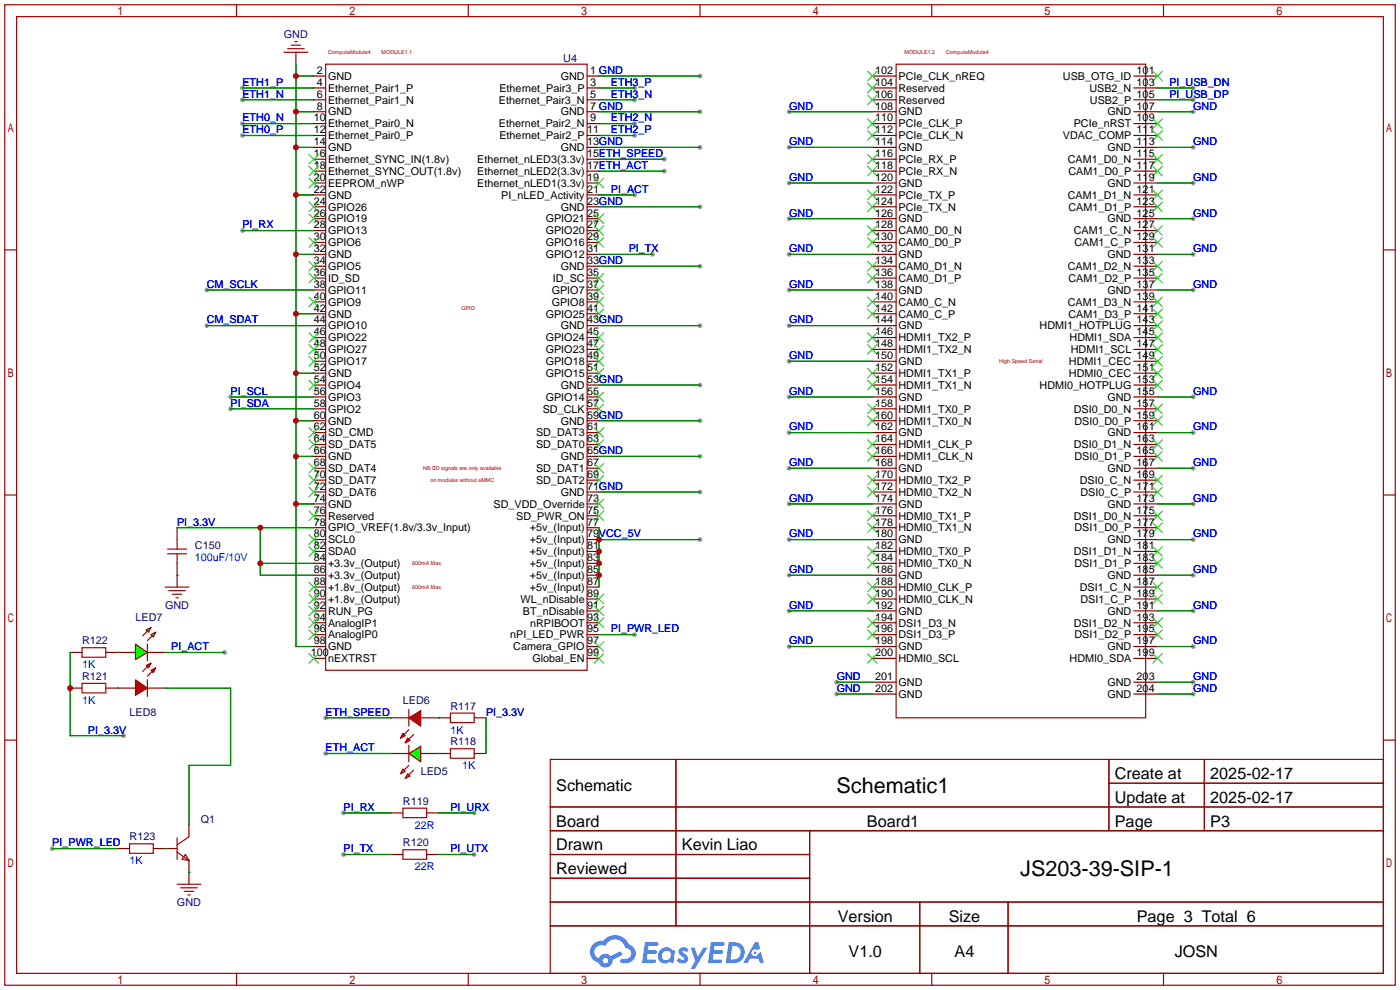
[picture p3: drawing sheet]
<svg xmlns="http://www.w3.org/2000/svg" width="299mm" height="212mm" viewBox="0 0 299 212" stroke-linecap="round" stroke-linejoin="round" font-family="sans-serif">
<g fill="#999">
<circle cx="51.8" cy="29" r=".51"/>
<circle cx="51.8" cy="26.4" r=".51"/>
<circle cx="51.8" cy="18.8" r=".51"/>
<circle cx="51.8" cy="21.3" r=".51"/>
<circle cx="135.6" cy="29" r=".51"/>
<circle cx="135.6" cy="26.4" r=".51"/>
<circle cx="135.6" cy="18.8" r=".51"/>
<circle cx="135.6" cy="21.3" r=".51"/>
<circle cx="69.6" cy="153.4" r=".51"/>
<circle cx="69.6" cy="161" r=".51"/>
<circle cx="142" cy="34" r=".51"/>
<circle cx="142" cy="36.6" r=".51"/>
<circle cx="44.2" cy="62" r=".51"/>
<circle cx="44.2" cy="69.6" r=".51"/>
<circle cx="255" cy="18.8" r=".51"/>
<circle cx="255" cy="21.3" r=".51"/>
<circle cx="101.3" cy="173.7" r=".51"/>
<circle cx="101.3" cy="182.6" r=".51"/>
<circle cx="73.4" cy="173.7" r=".51"/>
<circle cx="73.4" cy="182.6" r=".51"/>
<circle cx="51.8" cy="49.3" r=".51"/>
<circle cx="139.4" cy="54.4" r=".51"/>
<circle cx="135.6" cy="41.7" r=".51"/>
<circle cx="135.6" cy="135.6" r=".51"/>
<circle cx="26.4" cy="157.2" r=".51"/>
<circle cx="48" cy="139.4" r=".51"/>
<circle cx="11.2" cy="181.4" r=".51"/>
<circle cx="149.6" cy="16.3" r=".51"/>
<circle cx="149.6" cy="23.9" r=".51"/>
<circle cx="149.6" cy="31.5" r=".51"/>
<circle cx="149.6" cy="44.2" r=".51"/>
<circle cx="149.6" cy="56.9" r=".51"/>
<circle cx="149.6" cy="69.6" r=".51"/>
<circle cx="149.6" cy="82.3" r=".51"/>
<circle cx="149.6" cy="89.9" r=".51"/>
<circle cx="149.6" cy="97.5" r=".51"/>
<circle cx="149.6" cy="105.2" r=".51"/>
<circle cx="49.3" cy="84.8" r=".51"/>
<circle cx="49.3" cy="87.4" r=".51"/>
<circle cx="149.6" cy="115.3" r=".51"/>
<circle cx="168.7" cy="23.9" r=".51"/>
<circle cx="168.7" cy="31.5" r=".51"/>
<circle cx="168.7" cy="39.1" r=".51"/>
<circle cx="168.7" cy="46.7" r=".51"/>
<circle cx="168.7" cy="54.4" r=".51"/>
<circle cx="168.7" cy="62" r=".51"/>
<circle cx="168.7" cy="69.6" r=".51"/>
<circle cx="168.7" cy="77.2" r=".51"/>
<circle cx="168.7" cy="84.8" r=".51"/>
<circle cx="168.7" cy="92.5" r=".51"/>
<circle cx="168.7" cy="100.1" r=".51"/>
<circle cx="168.7" cy="107.7" r=".51"/>
<circle cx="168.7" cy="115.3" r=".51"/>
<circle cx="168.7" cy="122.9" r=".51"/>
<circle cx="168.7" cy="130.6" r=".51"/>
<circle cx="168.7" cy="138.2" r=".51"/>
<circle cx="255" cy="138.2" r=".51"/>
<circle cx="255" cy="130.6" r=".51"/>
<circle cx="255" cy="122.9" r=".51"/>
<circle cx="255" cy="115.3" r=".51"/>
<circle cx="255" cy="107.7" r=".51"/>
<circle cx="255" cy="100.1" r=".51"/>
<circle cx="255" cy="92.5" r=".51"/>
<circle cx="255" cy="84.8" r=".51"/>
<circle cx="255" cy="62" r=".51"/>
<circle cx="255" cy="54.4" r=".51"/>
<circle cx="255" cy="23.9" r=".51"/>
<circle cx="255" cy="31.5" r=".51"/>
<circle cx="255" cy="39.1" r=".51"/>
<circle cx="255" cy="46.7" r=".51"/>
<circle cx="255" cy="145.8" r=".51"/>
<circle cx="255" cy="148.3" r=".51"/>
<circle cx="178.8" cy="145.8" r=".51"/>
<circle cx="178.8" cy="148.3" r=".51"/>
</g>
<g fill="none" stroke="#a10000" stroke-width=".25">
<path d="M1 1h297.2v209.6h-297.2zM3.6 3.6h292.1v204.4h-292.1zM50.5 1v2.6M100.1 1v2.6M149.6 1v2.6M199.1 1v2.6M248.7 1v2.6M1 53.4h2.6M295.7 53.4h2.5M1 105.8h2.6M295.7 105.8h2.5M1 158.2h2.6"/>
<path d="M295.7 158.2h2.5M117.6 162.3h178.1v45.7h-178.1zM117.6 172.5h178.1M117.6 177.5h178.1M144.5 162.3v35.6M173 177.5v30.5M237 162.3v15.2M237 167.4h58.7M257.4 162.3v15.2M117.6 182.6h55.4M117.6 192.8h178.1M117.6 187.7h55.4"/>
<path d="M117.6 197.9h178.1M196.6 192.8v15.2M215.4 192.8v15.2M50.5 208v2.6M100.1 208v2.6M149.6 208v2.6M199.1 208v2.6M248.7 208v2.6"/>
</g>
<g fill="#5487ff">
<path d="M145.3 202.7a1.3 1.3 0 0 1 1.9 .3l-.4 .6a.54 .54 0 0 0-.9-.2l.1 .2a1.34 1.34 0 0 1 .9 1.8 1.47 1.47 0 0 1-2.3-.1l.5-.6 .8 .5a.31 .31 0 0 0 .4-.3 .31 .31 0 0 0-.3-.4 1.12 1.12 0 0 1-.7-1.8z"/>
<path d="M147.6 202.5h.9l.6 2 1.2-2h.9l-2.7 4.6h-.9l1-1.7z"/>
<path d="M137.8 201.4h1.7a1.31 1.31 0 0 1 1.2 .2 .4 .4 0 0 1-.3 .5l-1.8 .1-.1 .9h1.6a.4 .4 0 0 1 .4 .4 .4 .4 0 0 1-.5 .4h-1.6l-.2 1.2h1.4a.46 .46 0 0 1 .5 0 .46 .46 0 0 1 .1 .5l-.4 .2h-2.6z"/>
<path d="M151.9 201.4h1.7a1.32 1.32 0 0 1 1.2 .2 .39 .39 0 0 1-.3 .5l-1.8 .1-.1 .9h1.6a.4 .4 0 0 1 .4 .4 .4 .4 0 0 1-.4 .4h-1.7l-.2 1.2h1.4a.46 .46 0 0 1 .5 0 .46 .46 0 0 1 .1 .5l-.4 .2h-2.6z"/>
<path d="M161.3 201.4h.8l.3 1.3-.6 .4a.75 .75 0 0 0-1.1 .3 .75 .75 0 0 0 .5 1 .75 .75 0 0 0 .9-.7l.5-.2 .6 2.3h-.8l-.3-.9h-1.8l-.5 .9h-1z"/>
<path d="M155.7 201.4l-.6 4.4h1.5a2.27 2.27 0 0 0 2.6-2.2 2.27 2.27 0 0 0-2.7-2.2zM156.5 202.1a1.5 1.5 0 0 1 1.8 1.6 1.5 1.5 0 0 1-1.9 1.4h-.3z"/>
<path d="M141.2 203a1.6 1.6 0 0 0-.3 2.3 1.6 1.6 0 0 0 2.3 .2l.7 .3 .3-2.4-.1-.3-.5-.1a1.58 1.58 0 0 0-2.4 0zM141.8 203.5a.98 .98 0 0 1 1.6 .4 .98 .98 0 0 1-1.1 1.3 .94 .94 0 0 1-.9-.7 .94 .94 0 0 1 .4-1z"/>
<path d="M126.8 201.8a2.37 2.37 0 0 0 1.1 4 1.54 1.54 0 0 0 1.8 1 1.54 1.54 0 0 0 1.2-1.6l2.2-1.1-.5-.8-2 1a1.57 1.57 0 0 0-2.7 .5 1.5 1.5 0 0 1-.7-2.1 1.5 1.5 0 0 1 2.2-.5 2.23 2.23 0 0 1 2.3-1.4 2.23 2.23 0 0 1 2 1.8 1.16 1.16 0 0 1 1.2 1.1 1.16 1.16 0 0 1-1.1 1.2h-.7a.47 .47 0 0 0-.5 .4 .47 .47 0 0 0 .4 .5 2.17 2.17 0 0 0 2.5-.9 2.17 2.17 0 0 0-.3-2.7l-.8-.4a3.2 3.2 0 0 0-5.5-.7l-1.1 .1zM128.8 205.3a.6 .6 0 0 1 1.2 0 .6 .6 0 0 1-1.2 0z"/>
<circle cx="161.4" cy="203.6" r=".28"/>
</g>
<g fill="none" stroke="#008700" stroke-width=".25">
<path d="M51.8 18.8h15.3M63.2 16.3h3.9M63.2 13.7v124.5h3.9M128 18.8h7.6M51.8 29h15.3M51.8 26.4h15.3M51.8 21.3h15.3M63.2 23.9h3.9M63.2 31.5h3.9M128 29h7.6M128 26.4h7.6M128 21.3h7.6"/>
<path d="M63.2 41.7h3.9M63.2 54.4h3.9M63.2 67.1h3.9M63.2 79.8h3.9M63.2 89.9h3.9M63.2 97.5h3.9M63.2 107.7h3.9"/>
</g>
<path d="M63.2 11.2v2.5M83.6 161h3.8M89.9 161h3.8" fill="none" stroke="#870000" stroke-width=".25"/>
<path d="M60.7 11.2h5.1M61.5 10.4h3.5M62.2 9.7h2.1M63 8.9h.5M87.4 159.3v3.5" fill="none" stroke="#a10000" stroke-width=".25"/>
<g fill="#0f0" stroke="#a10000" stroke-width=".25">
<path d="M87.4 161l2.5-1.5v3.3z"/>
<path d="M87.1 165.4l.5 .5-1 .5z"/>
<path d="M86.1 164.3l.5 .5-1 .6z"/>
</g>
<path d="M87.4 151.6v3.6M87.4 163.6l-1 1M88.4 164.6l-1 1" fill="none" stroke="#a10000" stroke-width=".25"/>
<path d="M83.6 153.4h3.8M89.9 153.4h3.8" fill="none" stroke="#870000" stroke-width=".25"/>
<g fill="#f00" stroke="#a10000" stroke-width=".25">
<path d="M87.4 153.4l2.5-1.5v3.3z"/>
<path d="M87.1 157.7l.5 .5-1 .6z"/>
<path d="M86.1 156.7l.5 .5-1 .5z"/>
</g>
<path d="M69.6 13.7h55.9v129.6h-55.9zM191.5 13.7h53.4v139.7h-53.4zM31.5 137.7v3.5M87.4 156l-1 1M88.4 157l-1 1M96.3 152.4h5v2h-5zM86.1 172.7h5.1v2.1h-5.1zM96.3 160h5v2.1h-5zM86.1 181.6h5.1v2h-5.1z" fill="none" stroke="#a10000" stroke-width=".25"/>
<g fill="none" stroke="#870000" stroke-width=".25">
<path d="M67.1 16.3h2.5M67.1 18.8h2.5M125.5 16.3h2.5M125.5 18.8h2.5M186.4 16.3h5.1M186.4 18.8h5.1M242.3 16.3h5.1M242.3 18.8h5.1M67.1 26.4h2.5M67.1 29h2.5M67.1 31.5h2.5M67.1 34h2.5"/>
<path d="M67.1 36.6h2.5M67.1 39.1h2.5M67.1 21.3h2.5M67.1 23.9h2.5M125.5 26.4h2.5M125.5 29h2.5M125.5 31.5h2.5M125.5 34h2.5M125.5 36.6h2.5M125.5 39.1h2.5M125.5 21.3h2.5M125.5 23.9h2.5"/>
<path d="M186.4 26.4h5.1M186.4 29h5.1M186.4 31.5h5.1M186.4 34h5.1M186.4 36.6h5.1M186.4 39.1h5.1M186.4 21.3h5.1M186.4 23.9h5.1M242.3 26.4h5.1M242.3 29h5.1M242.3 31.5h5.1M242.3 34h5.1"/>
<path d="M242.3 36.6h5.1M242.3 39.1h5.1M242.3 21.3h5.1M242.3 23.9h5.1M67.1 41.7h2.5M67.1 44.2h2.5M67.1 46.7h2.5M67.1 49.3h2.5M67.1 51.8h2.5M67.1 54.4h2.5M67.1 56.9h2.5M67.1 59.4h2.5"/>
<path d="M125.5 41.7h2.5M125.5 44.2h2.5M125.5 46.7h2.5M125.5 49.3h2.5M125.5 51.8h2.5M125.5 54.4h2.5M125.5 56.9h2.5M125.5 59.4h2.5M186.4 41.7h5.1M186.4 44.2h5.1M186.4 46.7h5.1M186.4 49.3h5.1"/>
<path d="M186.4 51.8h5.1M186.4 54.4h5.1M186.4 56.9h5.1M186.4 59.4h5.1M242.3 41.7h5.1M242.3 44.2h5.1M242.3 46.7h5.1M242.3 49.3h5.1M242.3 51.8h5.1M242.3 54.4h5.1M242.3 56.9h5.1M242.3 59.4h5.1"/>
<path d="M67.1 62h2.5M67.1 64.5h2.5M67.1 67.1h2.5M67.1 69.6h2.5M67.1 72.1h2.5M67.1 74.7h2.5M67.1 77.2h2.5M67.1 79.8h2.5M125.5 62h2.5M125.5 64.5h2.5M125.5 67.1h2.5M125.5 69.6h2.5"/>
<path d="M125.5 72.1h2.5M125.5 74.7h2.5M125.5 77.2h2.5M125.5 79.8h2.5M186.4 62h5.1M186.4 64.5h5.1M186.4 67.1h5.1M186.4 69.6h5.1M186.4 72.1h5.1M186.4 74.7h5.1M186.4 77.2h5.1M186.4 79.8h5.1"/>
<path d="M242.3 62h5.1M242.3 64.5h5.1M242.3 67.1h5.1M242.3 69.6h5.1M242.3 72.1h5.1M242.3 74.7h5.1M242.3 77.2h5.1M242.3 79.8h5.1M67.1 82.3h2.5M67.1 84.8h2.5M67.1 87.4h2.5M67.1 89.9h2.5"/>
<path d="M67.1 92.5h2.5M67.1 95h2.5M67.1 97.5h2.5M125.5 82.3h2.5M125.5 84.8h2.5M125.5 87.4h2.5M125.5 89.9h2.5M125.5 92.5h2.5M125.5 95h2.5M125.5 97.5h2.5M186.4 82.3h5.1M186.4 84.8h5.1"/>
<path d="M186.4 87.4h5.1M186.4 89.9h5.1M186.4 92.5h5.1M186.4 95h5.1M186.4 97.5h5.1M242.3 82.3h5.1M242.3 84.8h5.1M242.3 87.4h5.1M242.3 89.9h5.1M242.3 92.5h5.1M242.3 95h5.1M242.3 97.5h5.1"/>
<path d="M67.1 100.1h2.5M67.1 102.6h2.5M67.1 105.2h2.5M67.1 107.7h2.5M67.1 110.2h2.5M67.1 112.8h2.5M67.1 115.3h2.5M67.1 117.9h2.5M125.5 100.1h2.5M125.5 102.6h2.5M125.5 105.2h2.5M125.5 107.7h2.5"/>
<path d="M125.5 110.2h2.5M125.5 112.8h2.5M125.5 115.3h2.5M125.5 117.9h2.5M186.4 100.1h5.1M186.4 102.6h5.1M186.4 105.2h5.1M186.4 107.7h5.1M186.4 110.2h5.1M186.4 112.8h5.1M186.4 115.3h5.1M186.4 117.9h5.1"/>
<path d="M242.3 100.1h5.1M242.3 102.6h5.1M242.3 105.2h5.1M242.3 107.7h5.1M242.3 110.2h5.1M242.3 112.8h5.1M242.3 115.3h5.1M242.3 117.9h5.1M25.1 139.4h3.9M31.5 139.4h3.8M67.1 120.4h2.5M67.1 122.9h2.5"/>
<path d="M67.1 125.5h2.5M67.1 128h2.5M67.1 130.6h2.5M67.1 133.1h2.5M67.1 135.6h2.5M67.1 138.2h2.5M125.5 120.4h2.5M125.5 122.9h2.5M125.5 125.5h2.5M125.5 128h2.5M125.5 130.6h2.5M125.5 133.1h2.5"/>
<path d="M125.5 135.6h2.5M125.5 138.2h2.5M186.4 120.4h5.1M186.4 122.9h5.1M186.4 125.5h5.1M186.4 128h5.1M186.4 130.6h5.1M186.4 133.1h5.1M186.4 135.6h5.1M186.4 138.2h5.1M242.3 120.4h5.1M242.3 122.9h5.1"/>
<path d="M242.3 125.5h5.1M242.3 128h5.1M242.3 130.6h5.1M242.3 133.1h5.1M242.3 135.6h5.1M242.3 138.2h5.1M67.1 140.7h2.5M93.7 153.4h2.6M101.3 153.4h2.6M125.5 140.7h2.5M186.4 140.7h5.1M186.4 145.8h5.1"/>
<path d="M186.4 148.3h5.1M242.3 140.7h5.1M242.3 145.8h5.1M242.3 148.3h5.1M83.6 173.7h2.5M91.2 173.7h2.5M93.7 161h2.6M101.3 161h2.6M83.6 182.6h2.5M91.2 182.6h2.5"/>
</g>
<g fill="none" stroke="#008700" stroke-width=".25">
<path d="M247.4 18.8h7.6M128 34h14M128 36.6h14M247.4 21.3h7.6M51.8 49.3h15.3M128 54.4h11.4M128 41.7h7.6M44.2 62h22.9M44.2 69.6h22.9M128 135.6h7.6M69.6 153.4h14M93.7 153.4h.1"/>
<path d="M103.9 153.4v7.6M69.6 161h14M73.4 173.7h10.2M93.7 161h.1M93.7 173.7h7.6M73.4 182.6h10.2M93.7 182.6h7.6"/>
</g>
<g fill="none" stroke="#3c3" stroke-width=".25">
<path d="M185.4 15.2l2.1 2.1M185.4 17.8l2.1 2M187.5 15.2l-2.1 2.1M187.5 17.8l-2.1 2M246.4 15.2l2 2.1M248.4 15.2l-2 2.1M66 33l2.1 2.1M66 35.6l2.1 2M66 38.1l2.1 2M68.1 33l-2.1 2.1M68.1 35.6l-2.1 2M68.1 38.1l-2.1 2"/>
<path d="M127 38.1l2 2M129 38.1l-2 2M185.4 20.3l2.1 2.1M185.4 25.4l2.1 2M185.4 27.9l2.1 2.1M185.4 33l2.1 2.1M185.4 35.6l2.1 2M187.5 20.3l-2.1 2.1M187.5 25.4l-2.1 2M187.5 27.9l-2.1 2.1M187.5 33l-2.1 2.1M187.5 35.6l-2.1 2"/>
<path d="M246.4 25.4l2 2M246.4 27.9l2 2.1M246.4 33l2 2.1M246.4 35.6l2 2M248.4 25.4l-2 2M248.4 27.9l-2 2.1M248.4 33l-2 2.1M248.4 35.6l-2 2M66 43.2l2.1 2M66 45.7l2.1 2.1M66 50.8l2.1 2M66 55.9l2.1 2"/>
<path d="M66 58.4l2.1 2.1M68.1 43.2l-2.1 2M68.1 45.7l-2.1 2.1M68.1 50.8l-2.1 2M68.1 55.9l-2.1 2M68.1 58.4l-2.1 2.1M127 45.7l2 2.1M127 48.3l2 2M127 50.8l2 2M127 58.4l2 2.1M129 45.7l-2 2.1M129 48.3l-2 2"/>
<path d="M129 50.8l-2 2M129 58.4l-2 2.1M185.4 40.6l2.1 2.1M185.4 43.2l2.1 2M185.4 48.3l2.1 2M185.4 50.8l2.1 2M185.4 55.9l2.1 2M185.4 58.4l2.1 2.1M187.5 40.6l-2.1 2.1M187.5 50.8l-2.1 2M187.5 43.2l-2.1 2M187.5 48.3l-2.1 2"/>
<path d="M187.5 55.9l-2.1 2M187.5 58.4l-2.1 2.1M246.4 40.6l2 2.1M246.4 43.2l2 2M246.4 48.3l2 2M246.4 50.8l2 2M246.4 55.9l2 2M246.4 58.4l2 2.1M248.4 40.6l-2 2.1M248.4 43.2l-2 2M248.4 48.3l-2 2M248.4 50.8l-2 2"/>
<path d="M248.4 55.9l-2 2M248.4 58.4l-2 2.1M66 63.5l2.1 2M66 71.1l2.1 2.1M66 73.7l2.1 2M66 76.2l2.1 2M68.1 63.5l-2.1 2M68.1 71.1l-2.1 2.1M68.1 73.7l-2.1 2M68.1 76.2l-2.1 2M127 61l2 2M127 63.5l2 2"/>
<path d="M127 66l2 2.1M127 71.1l2 2.1M127 73.7l2 2M127 76.2l2 2M127 78.7l2 2.1M129 61l-2 2M129 63.5l-2 2M129 66l-2 2.1M129 71.1l-2 2.1M129 73.7l-2 2M129 76.2l-2 2M129 78.7l-2 2.1"/>
<path d="M185.4 63.5l2.1 2M185.4 66l2.1 2.1M185.4 71.1l2.1 2.1M185.4 73.7l2.1 2M185.4 78.7l2.1 2.1M187.5 71.1l-2.1 2.1M187.5 73.7l-2.1 2M187.5 78.7l-2.1 2.1M187.5 63.5l-2.1 2M187.5 66l-2.1 2.1M246.4 63.5l2 2M246.4 66l2 2.1"/>
<path d="M246.4 68.6l2 2M246.4 71.1l2 2.1M246.4 73.7l2 2M246.4 76.2l2 2M246.4 78.7l2 2.1M248.4 63.5l-2 2M248.4 66l-2 2.1M248.4 68.6l-2 2M248.4 71.1l-2 2.1M248.4 73.7l-2 2M248.4 76.2l-2 2M248.4 78.7l-2 2.1"/>
<path d="M66 81.3l2.1 2M66 91.4l2.1 2.1M66 94l2.1 2M66 99.1l2.1 2M68.1 81.3l-2.1 2M68.1 91.4l-2.1 2.1M68.1 94l-2.1 2M68.1 99.1l-2.1 2M127 83.8l2 2.1M127 86.4l2 2M127 91.4l2 2.1M127 94l2 2"/>
<path d="M127 99.1l2 2M129 83.8l-2 2.1M129 86.4l-2 2M129 91.4l-2 2.1M129 94l-2 2M129 99.1l-2 2M185.4 81.3l2.1 2M185.4 86.4l2.1 2M185.4 88.9l2.1 2M185.4 94l2.1 2M185.4 96.5l2.1 2.1M187.5 86.4l-2.1 2"/>
<path d="M187.5 88.9l-2.1 2M187.5 94l-2.1 2M187.5 81.3l-2.1 2M187.5 96.5l-2.1 2.1M246.4 81.3l2 2M246.4 86.4l2 2M246.4 88.9l2 2M246.4 94l2 2M246.4 96.5l2 2.1M248.4 81.3l-2 2M248.4 86.4l-2 2M248.4 88.9l-2 2"/>
<path d="M248.4 94l-2 2M248.4 96.5l-2 2.1M66 101.6l2.1 2M66 104.1l2.1 2.1M66 109.2l2.1 2.1M66 114.3l2.1 2M66 116.8l2.1 2.1M68.1 101.6l-2.1 2M68.1 104.1l-2.1 2.1M68.1 109.2l-2.1 2.1M68.1 114.3l-2.1 2M68.1 116.8l-2.1 2.1"/>
<path d="M127 101.6l2 2M127 106.7l2 2M127 109.2l2 2.1M129 101.6l-2 2M129 106.7l-2 2M129 109.2l-2 2.1M185.4 101.6l2.1 2M185.4 104.1l2.1 2.1M185.4 109.2l2.1 2.1M185.4 111.8l2.1 2M185.4 116.8l2.1 2.1M185.4 119.4l2.1 2"/>
<path d="M187.5 101.6l-2.1 2M187.5 104.1l-2.1 2.1M187.5 111.8l-2.1 2M187.5 119.4l-2.1 2M187.5 109.2l-2.1 2.1M187.5 116.8l-2.1 2.1M246.4 101.6l2 2M246.4 104.1l2 2.1M246.4 109.2l2 2.1M246.4 111.8l2 2M246.4 116.8l2 2.1M246.4 119.4l2 2"/>
<path d="M248.4 101.6l-2 2M248.4 104.1l-2 2.1M248.4 109.2l-2 2.1M248.4 111.8l-2 2M248.4 116.8l-2 2.1M248.4 119.4l-2 2M66 139.7l2.1 2M66 124.5l2.1 2M66 127l2.1 2M66 129.5l2.1 2.1M66 132.1l2.1 2M66 134.6l2.1 2.1"/>
<path d="M68.1 139.7l-2.1 2M68.1 124.5l-2.1 2M68.1 132.1l-2.1 2M68.1 127l-2.1 2M68.1 129.5l-2.1 2.1M68.1 134.6l-2.1 2.1M127 127l2 2M127 129.5l2 2.1M127 132.1l2 2M127 137.2l2 2M127 139.7l2 2M129 127l-2 2"/>
<path d="M129 129.5l-2 2.1M129 132.1l-2 2M129 137.2l-2 2M129 139.7l-2 2M185.4 124.5l2.1 2M185.4 127l2.1 2M185.4 132.1l2.1 2M185.4 134.6l2.1 2.1M185.4 139.7l2.1 2M187.5 124.5l-2.1 2M187.5 127l-2.1 2M187.5 132.1l-2.1 2"/>
<path d="M187.5 139.7l-2.1 2M187.5 134.6l-2.1 2.1M246.4 124.5l2 2M246.4 127l2 2M246.4 132.1l2 2M246.4 134.6l2 2.1M246.4 139.7l2 2M248.4 124.5l-2 2M248.4 127l-2 2M248.4 132.1l-2 2M248.4 134.6l-2 2.1M248.4 139.7l-2 2"/>
</g>
<g fill="#0f0" stroke="#a10000" stroke-width=".25">
<path d="M29 137.7l2.5 1.7-2.5 1.6z"/>
<path d="M31.2 134.6l1.1-.5-.6 1z"/>
<path d="M32.3 135.6l1-.5-.5 1z"/>
</g>
<path d="M31.5 134.9l-1 1M32.5 135.9l-1 1M31.5 145.3v3.5" fill="none" stroke="#a10000" stroke-width=".25"/>
<path d="M25.1 147.1h3.9M31.5 147.1h3.8" fill="none" stroke="#870000" stroke-width=".25"/>
<g fill="#f00" stroke="#a10000" stroke-width=".25">
<path d="M29 145.3l2.5 1.8-2.5 1.5z"/>
<path d="M31.2 142.2l1.1-.5-.6 1z"/>
<path d="M32.3 143.3l1-.6-.5 1.1z"/>
</g>
<g fill="none" stroke="#a10000" stroke-width=".25">
<path d="M35.8 118.4h4.1M35.8 117.3h4.1M37.8 115.3v2M37.8 118.4v2M17.5 138.4h5.1v2.1h-5.1zM35.3 125.5h5.1M36.1 126.2h3.5M36.8 127h2.1M37.6 127.8h.5M17.5 146.1h5.1v2h-5.1zM31.5 142.5l-1 1M32.5 143.5l-1 1"/>
<path d="M37.8 179.1v4.5M40.4 178.8l-2.6 1.8M27.7 180.3h5.1v2.1h-5.1zM37.8 182.1l2.6 1.8M37.8 189h5.1M38.6 189.7h3.6M39.4 190.5h2M39.6 182.6l.8 1.3-1.5-.3zM40.1 191.3h.5"/>
</g>
<path d="M37.8 112.8v2.5M15 139.4h2.5M22.6 139.4h2.5M37.8 120.4v5.1M15 147.1h2.5M22.6 147.1h2.5M40.4 176.3v2.5M25.1 181.4h2.6M32.8 181.4h5M40.4 183.9v5.1" fill="none" stroke="#870000" stroke-width=".25"/>
<g fill="none" stroke="#008700" stroke-width=".25">
<path d="M128 16.3h21.6M128 23.9h21.6M128 31.5h21.6M168.7 23.9h17.7M168.7 31.5h17.7M168.7 39.1h17.7M247.4 23.9h7.6M247.4 31.5h7.6M247.4 39.1h7.6M128 44.2h21.6M128 56.9h21.6M168.7 46.7h17.7"/>
<path d="M168.7 54.4h17.7M247.4 46.7h7.6M247.4 54.4h7.6M128 69.6h21.6M168.7 69.6h17.7M168.7 62h17.7M168.7 77.2h17.7M247.4 62h7.6M49.3 84.8h17.8M49.3 87.4h17.8M128 82.3h21.6M128 89.9h21.6"/>
<path d="M128 97.5h21.6M168.7 84.8h17.7M168.7 92.5h17.7M247.4 84.8h7.6M247.4 92.5h7.6M37.8 112.8h29.3M55.6 112.8v10.1h11.5M128 105.2h21.6M128 112.8v12.7M128 115.3h21.6M168.7 115.3h17.7M168.7 100.1h17.7"/>
<path d="M168.7 107.7h17.7M247.4 115.3h7.6M247.4 100.1h7.6M247.4 107.7h7.6M15 139.4v17.8h11.4M25.1 139.4h.1M35.3 139.4h12.7M37.8 122.9h.1M55.6 120.4h11.5M168.7 122.9h17.7M168.7 130.6h17.7M168.7 138.2h17.7"/>
<path d="M247.4 122.9h7.6M247.4 130.6h7.6M247.4 138.2h7.6M25.1 147.1h.1M35.3 147.1h14v16.5h-8.9v12.7M178.8 145.8h7.6M178.8 148.3h7.6M247.4 145.8h7.6M247.4 148.3h7.6M11.2 181.4h13.9M35.3 181.4h.1M40.4 186.4h.1"/>
</g>
<g fill="#c00">
<circle cx="63.2" cy="16.3" r=".63"/>
<circle cx="63.2" cy="23.9" r=".63"/>
<circle cx="63.2" cy="31.5" r=".63"/>
<circle cx="63.2" cy="41.7" r=".63"/>
<circle cx="63.2" cy="54.4" r=".63"/>
<circle cx="63.2" cy="67.1" r=".63"/>
<circle cx="63.2" cy="79.8" r=".63"/>
<circle cx="63.2" cy="89.9" r=".63"/>
<circle cx="63.2" cy="97.5" r=".63"/>
<circle cx="63.2" cy="107.7" r=".63"/>
<circle cx="15" cy="147.1" r=".63"/>
<circle cx="55.6" cy="120.4" r=".63"/>
<circle cx="55.6" cy="112.8" r=".63"/>
<circle cx="128" cy="115.3" r=".63"/>
<circle cx="128" cy="117.9" r=".63"/>
<circle cx="128" cy="120.4" r=".63"/>
<circle cx="128" cy="122.9" r=".63"/>
</g>
<g font-size="4.6">
<text x="178.8" y="169.4">Schematic1</text>
<text x="218" y="187.2">JS203-39-SIP-1</text>
</g>
<g font-size="3.5">
<text x="238.3" y="166.5">Create at</text>
<text x="258.7" y="166.5">2025-02-17</text>
<text x="118.9" y="169.1">Schematic</text>
<text x="238.3" y="171.6">Update at</text>
<text x="258.7" y="171.6">2025-02-17</text>
<text x="118.9" y="176.7">Board</text>
<text x="185.3" y="176.7">Board1</text>
<text x="238.3" y="176.7">Page</text>
<text x="258.7" y="176.7">P3</text>
<text x="118.9" y="181.8">Drawn</text>
<text x="145.7" y="181.8">Kevin Liao</text>
<text x="118.9" y="186.8">Reviewed</text>
<text x="179.1" y="197">Version</text>
<text x="202.8" y="197">Size</text>
<text x="243" y="197">Page 3 Total 6</text>
<text x="181.4" y="204.6">V1.0</text>
<text x="204" y="204.6">A4</text>
<text x="251.1" y="204.6">JOSN</text>
</g>
<g font-size="2.3" fill="#000080">
<text x="60.7" y="8.2">GND</text>
<text x="120.4" y="13.3">U4</text>
<text x="41.7" y="117.4">C150</text>
<text x="35.3" y="130.1">GND</text>
<text x="17.5" y="137.7">R122</text>
<text x="29" y="132.6">LED7</text>
<text x="17.5" y="145.3">R121</text>
<text x="27.7" y="153">LED8</text>
<text x="86.1" y="150.4">LED6</text>
<text x="96.3" y="151.7">R117</text>
<text x="96.3" y="159.3">R118</text>
<text x="89.9" y="165.7">LED5</text>
<text x="86.1" y="172">R119</text>
<text x="27.7" y="179.6">R123</text>
<text x="42.9" y="175.8">Q1</text>
<text x="86.1" y="180.9">R120</text>
<text x="37.8" y="193.6">GND</text>
</g>
<g font-size="2.3">
<text x="67.7" y="15.8">2</text>
<text x="70.1" y="17.1">GND</text>
<text x="119.8" y="17.1">GND</text>
<text x="126.1" y="15.8">1 GND</text>
<text x="187" y="15.8">102</text>
<text x="192" y="17.1">PCIe_CLK_nREQ</text>
<text x="227.2" y="17.1">USB_OTG_ID</text>
<text x="242.9" y="15.8">101</text>
<text x="67.7" y="18.3">4</text>
<text x="67.7" y="20.9">6</text>
<text x="67.7" y="23.4">8</text>
<text x="70.1" y="19.6">Ethernet_Pair1_P</text>
<text x="70.1" y="22.1">Ethernet_Pair1_N</text>
<text x="106.6" y="22.1">Ethernet_Pair3_N</text>
<text x="106.7" y="19.6">Ethernet_Pair3_P</text>
<text x="126.1" y="18.3">3</text>
<text x="126.1" y="20.9">5</text>
<text x="126.1" y="23.4">7 GND</text>
<text x="187" y="18.3">104</text>
<text x="187" y="20.9">106</text>
<text x="187" y="23.4">108</text>
<text x="192" y="19.6">Reserved</text>
<text x="192" y="22.1">Reserved</text>
<text x="232.8" y="19.6">USB2_N</text>
<text x="233" y="22.1">USB2_P</text>
<text x="242.9" y="18.3">103</text>
<text x="242.9" y="20.9">105</text>
<text x="242.9" y="23.4">107</text>
<text x="67" y="26">10</text>
<text x="67" y="28.5">12</text>
<text x="70.1" y="27.2">Ethernet_Pair0_N</text>
<text x="70.1" y="29.8">Ethernet_Pair0_P</text>
<text x="70.1" y="24.7">GND</text>
<text x="106.6" y="27.2">Ethernet_Pair2_N</text>
<text x="106.7" y="29.8">Ethernet_Pair2_P</text>
<text x="119.8" y="24.7">GND</text>
<text x="125.5" y="28.5">11</text>
<text x="126.1" y="26">9</text>
<text x="187" y="26">110</text>
<text x="187" y="28.5">112</text>
<text x="192" y="24.7">GND</text>
<text x="192" y="27.2">PCIe_CLK_P</text>
<text x="192" y="29.8">PCIe_CLK_N</text>
<text x="227.2" y="29.8">VDAC_COMP</text>
<text x="229.5" y="27.2">PCIe_nRST</text>
<text x="236.7" y="24.7">GND</text>
<text x="242.9" y="26">109</text>
<text x="242.9" y="28.5">111</text>
<text x="67" y="31">14</text>
<text x="67" y="33.6">16</text>
<text x="70.1" y="32.3">GND</text>
<text x="70.1" y="34.8">Ethernet_SYNC_IN(1.8v)</text>
<text x="102" y="34.8">Ethernet_nLED3(3.3v)</text>
<text x="119.8" y="32.3">GND</text>
<text x="125.5" y="31">13GND</text>
<text x="125.5" y="33.6">15ETH_SPEED</text>
<text x="187" y="31">114</text>
<text x="187" y="33.6">116</text>
<text x="192" y="32.3">GND</text>
<text x="192" y="34.8">PCIe_RX_P</text>
<text x="228.2" y="34.8">CAM1_D0_N</text>
<text x="236.7" y="32.3">GND</text>
<text x="242.9" y="31">113</text>
<text x="242.9" y="33.6">115</text>
<text x="67" y="36.1">18</text>
<text x="67" y="38.7">20</text>
<text x="67" y="41.2">22</text>
<text x="70.1" y="37.4">Ethernet_SYNC_OUT(1.8v)</text>
<text x="70.1" y="39.9">EEPROM_nWP</text>
<text x="102" y="37.4">Ethernet_nLED2(3.3v)</text>
<text x="102" y="39.9">Ethernet_nLED1(3.3v)</text>
<text x="125.5" y="36.1">17ETH_ACT</text>
<text x="125.5" y="41.2">21</text>
<text x="125.5" y="38.7">19</text>
<text x="187" y="36.1">118</text>
<text x="187" y="38.7">120</text>
<text x="187" y="41.2">122</text>
<text x="192" y="37.4">PCIe_RX_N</text>
<text x="192" y="39.9">GND</text>
<text x="228.3" y="37.4">CAM1_D0_P</text>
<text x="236.7" y="39.9">GND</text>
<text x="242.9" y="36.1">117</text>
<text x="242.9" y="38.7">119</text>
<text x="242.9" y="41.2">121</text>
<text x="67" y="43.7">24</text>
<text x="67" y="46.3">26</text>
<text x="70.1" y="42.5">GND</text>
<text x="70.1" y="45">GPIO26</text>
<text x="70.1" y="47.5">GPIO19</text>
<text x="107.1" y="42.5">PI_nLED_Activity</text>
<text x="116.6" y="47.5">GPIO21</text>
<text x="119.8" y="45">GND</text>
<text x="125.5" y="43.7">23GND</text>
<text x="125.5" y="46.3">25</text>
<text x="187" y="43.7">124</text>
<text x="187" y="46.3">126</text>
<text x="192" y="42.5">PCIe_TX_P</text>
<text x="192" y="45">PCIe_TX_N</text>
<text x="192" y="47.5">GND</text>
<text x="228.2" y="42.5">CAM1_D1_N</text>
<text x="228.3" y="45">CAM1_D1_P</text>
<text x="236.7" y="47.5">GND</text>
<text x="242.9" y="43.7">123</text>
<text x="242.9" y="46.3">125</text>
<text x="67" y="48.8">28</text>
<text x="67" y="51.4">30</text>
<text x="67" y="53.9">32</text>
<text x="70.1" y="50.1">GPIO13</text>
<text x="70.1" y="52.6">GPIO6</text>
<text x="116.6" y="50.1">GPIO20</text>
<text x="116.6" y="52.6">GPIO16</text>
<text x="125.5" y="48.8">27</text>
<text x="125.5" y="51.4">29</text>
<text x="125.5" y="53.9">31</text>
<text x="187" y="48.8">128</text>
<text x="187" y="51.4">130</text>
<text x="187" y="53.9">132</text>
<text x="192" y="50.1">CAM0_D0_N</text>
<text x="192" y="52.6">CAM0_D0_P</text>
<text x="229.5" y="50.1">CAM1_C_N</text>
<text x="229.6" y="52.6">CAM1_C_P</text>
<text x="242.9" y="48.8">127</text>
<text x="242.9" y="51.4">129</text>
<text x="242.9" y="53.9">131</text>
<text x="67" y="56.4">34</text>
<text x="67" y="59">36</text>
<text x="70.1" y="55.2">GND</text>
<text x="70.1" y="57.7">GPIO5</text>
<text x="116.6" y="55.2">GPIO12</text>
<text x="119.8" y="57.7">GND</text>
<text x="125.5" y="56.4">33GND</text>
<text x="125.5" y="59">35</text>
<text x="187" y="56.4">134</text>
<text x="187" y="59">136</text>
<text x="192" y="55.2">GND</text>
<text x="192" y="57.7">CAM0_D1_N</text>
<text x="228.2" y="57.7">CAM1_D2_N</text>
<text x="236.7" y="55.2">GND</text>
<text x="242.9" y="56.4">133</text>
<text x="242.9" y="59">135</text>
<text x="67" y="61.5">38</text>
<text x="67" y="64.1">40</text>
<text x="70.1" y="60.2">ID_SD</text>
<text x="70.1" y="62.8">GPIO11</text>
<text x="70.1" y="65.3">GPIO9</text>
<text x="117.9" y="62.8">GPIO7</text>
<text x="117.9" y="65.3">GPIO8</text>
<text x="118.2" y="60.2">ID_SC</text>
<text x="125.5" y="61.5">37</text>
<text x="125.5" y="64.1">39</text>
<text x="187" y="61.5">138</text>
<text x="187" y="64.1">140</text>
<text x="192" y="60.2">CAM0_D1_P</text>
<text x="192" y="62.8">GND</text>
<text x="192" y="65.3">CAM0_C_N</text>
<text x="228.2" y="65.3">CAM1_D3_N</text>
<text x="228.3" y="60.2">CAM1_D2_P</text>
<text x="236.7" y="62.8">GND</text>
<text x="242.9" y="61.5">137</text>
<text x="242.9" y="64.1">139</text>
<text x="67" y="66.6">42</text>
<text x="67" y="69.1">44</text>
<text x="67" y="71.7">46</text>
<text x="70.1" y="67.9">GND</text>
<text x="70.1" y="70.4">GPIO10</text>
<text x="116.6" y="67.9">GPIO25</text>
<text x="119.8" y="70.4">GND</text>
<text x="125.5" y="66.6">41</text>
<text x="125.5" y="69.1">43GND</text>
<text x="125.5" y="71.7">45</text>
<text x="187" y="66.6">142</text>
<text x="187" y="69.1">144</text>
<text x="187" y="71.7">146</text>
<text x="192" y="67.9">CAM0_C_P</text>
<text x="192" y="70.4">GND</text>
<text x="222.2" y="70.4">HDMI1_HOTPLUG</text>
<text x="228.3" y="67.9">CAM1_D3_P</text>
<text x="242.9" y="66.6">141</text>
<text x="242.9" y="69.1">143</text>
<text x="242.9" y="71.7">145</text>
<text x="67" y="74.2">48</text>
<text x="67" y="76.8">50</text>
<text x="70.1" y="72.9">GPIO22</text>
<text x="70.1" y="75.5">GPIO27</text>
<text x="116.6" y="72.9">GPIO24</text>
<text x="116.6" y="75.5">GPIO23</text>
<text x="125.5" y="74.2">47</text>
<text x="125.5" y="76.8">49</text>
<text x="187" y="74.2">148</text>
<text x="187" y="76.8">150</text>
<text x="192" y="72.9">HDMI1_TX2_P</text>
<text x="192" y="75.5">HDMI1_TX2_N</text>
<text x="228.6" y="72.9">HDMI1_SDA</text>
<text x="228.9" y="75.5">HDMI1_SCL</text>
<text x="242.9" y="74.2">147</text>
<text x="242.9" y="76.8">149</text>
<text x="67" y="79.3">52</text>
<text x="67" y="81.8">54</text>
<text x="70.1" y="78">GPIO17</text>
<text x="70.1" y="80.6">GND</text>
<text x="70.1" y="83.1">GPIO4</text>
<text x="116.6" y="78">GPIO18</text>
<text x="116.6" y="80.6">GPIO15</text>
<text x="119.8" y="83.1">GND</text>
<text x="125.5" y="79.3">51</text>
<text x="125.5" y="81.8">53GND</text>
<text x="187" y="79.3">152</text>
<text x="187" y="81.8">154</text>
<text x="192" y="78">GND</text>
<text x="192" y="80.6">HDMI1_TX1_P</text>
<text x="192" y="83.1">HDMI1_TX1_N</text>
<text x="222.2" y="83.1">HDMI0_HOTPLUG</text>
<text x="228.5" y="78">HDMI1_CEC</text>
<text x="228.5" y="80.6">HDMI0_CEC</text>
<text x="242.9" y="79.3">151</text>
<text x="242.9" y="81.8">153</text>
<text x="67" y="84.4">56</text>
<text x="67" y="86.9">58</text>
<text x="67" y="89.5">60</text>
<text x="70.1" y="85.6">GPIO3</text>
<text x="70.1" y="88.2">GPIO2</text>
<text x="116" y="88.2">SD_CLK</text>
<text x="116.6" y="85.6">GPIO14</text>
<text x="125.5" y="84.4">55</text>
<text x="125.5" y="86.9">57</text>
<text x="125.5" y="89.5">59GND</text>
<text x="187" y="84.4">156</text>
<text x="187" y="86.9">158</text>
<text x="187" y="89.5">160</text>
<text x="192" y="85.6">GND</text>
<text x="192" y="88.2">HDMI1_TX0_P</text>
<text x="229.5" y="88.2">DSI0_D0_N</text>
<text x="236.7" y="85.6">GND</text>
<text x="242.9" y="84.4">155</text>
<text x="242.9" y="86.9">157</text>
<text x="242.9" y="89.5">159</text>
<text x="67" y="92">62</text>
<text x="67" y="94.5">64</text>
<text x="70.1" y="90.7">GND</text>
<text x="70.1" y="93.3">SD_CMD</text>
<text x="70.1" y="95.8">SD_DAT5</text>
<text x="114.6" y="93.3">SD_DAT3</text>
<text x="114.6" y="95.8">SD_DAT0</text>
<text x="119.8" y="90.7">GND</text>
<text x="125.5" y="92">61</text>
<text x="125.5" y="94.5">63</text>
<text x="187" y="92">162</text>
<text x="187" y="94.5">164</text>
<text x="192" y="90.7">HDMI1_TX0_N</text>
<text x="192" y="93.3">GND</text>
<text x="192" y="95.8">HDMI1_CLK_P</text>
<text x="229.5" y="95.8">DSI0_D1_N</text>
<text x="229.6" y="90.7">DSI0_D0_P</text>
<text x="236.7" y="93.3">GND</text>
<text x="242.9" y="92">161</text>
<text x="242.9" y="94.5">163</text>
<text x="67" y="97.1">66</text>
<text x="67" y="99.6">68</text>
<text x="70.1" y="98.3">GND</text>
<text x="70.1" y="100.9">SD_DAT4</text>
<text x="114.6" y="100.9">SD_DAT1</text>
<text x="119.8" y="98.3">GND</text>
<text x="125.5" y="97.1">65GND</text>
<text x="125.5" y="99.6">67</text>
<text x="187" y="97.1">166</text>
<text x="187" y="99.6">168</text>
<text x="192" y="98.3">HDMI1_CLK_N</text>
<text x="192" y="100.9">GND</text>
<text x="229.6" y="98.3">DSI0_D1_P</text>
<text x="236.7" y="100.9">GND</text>
<text x="242.9" y="97.1">165</text>
<text x="242.9" y="99.6">167</text>
<text x="67" y="102.2">70</text>
<text x="67" y="104.7">72</text>
<text x="67" y="107.2">74</text>
<text x="70.1" y="103.4">SD_DAT7</text>
<text x="70.1" y="106">SD_DAT6</text>
<text x="114.6" y="103.4">SD_DAT2</text>
<text x="119.8" y="106">GND</text>
<text x="125.5" y="102.2">69</text>
<text x="125.5" y="104.7">71GND</text>
<text x="125.5" y="107.2">73</text>
<text x="187" y="102.2">170</text>
<text x="187" y="104.7">172</text>
<text x="187" y="107.2">174</text>
<text x="192" y="103.4">HDMI0_TX2_P</text>
<text x="192" y="106">HDMI0_TX2_N</text>
<text x="230.8" y="103.4">DSI0_C_N</text>
<text x="230.9" y="106">DSI0_C_P</text>
<text x="242.9" y="102.2">169</text>
<text x="242.9" y="104.7">171</text>
<text x="242.9" y="107.2">173</text>
<text x="67" y="109.8">76</text>
<text x="67" y="112.3">78</text>
<text x="70.1" y="108.5">GND</text>
<text x="70.1" y="111">Reserved</text>
<text x="70.1" y="113.6">GPIO_VREF(1.8v/3.3v_Input)</text>
<text x="105.5" y="108.5">SD_VDD_Override</text>
<text x="110.3" y="111">SD_PWR_ON</text>
<text x="113.2" y="113.6">+5v_(Input)</text>
<text x="125.5" y="109.8">75</text>
<text x="125.5" y="112.3">77</text>
<text x="187" y="109.8">176</text>
<text x="187" y="112.3">178</text>
<text x="192" y="108.5">GND</text>
<text x="192" y="111">HDMI0_TX1_P</text>
<text x="192" y="113.6">HDMI0_TX1_N</text>
<text x="229.5" y="111">DSI1_D0_N</text>
<text x="229.6" y="113.6">DSI1_D0_P</text>
<text x="236.7" y="108.5">GND</text>
<text x="242.9" y="109.8">175</text>
<text x="242.9" y="112.3">177</text>
<text x="67" y="114.9">80</text>
<text x="67" y="117.4">82</text>
<text x="67" y="119.9">84</text>
<text x="70.1" y="116.1">SCL0</text>
<text x="70.1" y="118.7">SDA0</text>
<text x="113.2" y="116.1">+5v_(Input)</text>
<text x="113.2" y="118.7">+5v_(Input)</text>
<text x="125.5" y="114.9">79</text>
<text x="125.5" y="117.4">81</text>
<text x="125.5" y="119.9">83</text>
<text x="187" y="114.9">180</text>
<text x="187" y="117.4">182</text>
<text x="187" y="119.9">184</text>
<text x="192" y="116.1">GND</text>
<text x="192" y="118.7">HDMI0_TX0_P</text>
<text x="229.5" y="118.7">DSI1_D1_N</text>
<text x="236.7" y="116.1">GND</text>
<text x="242.9" y="114.9">179</text>
<text x="242.9" y="117.4">181</text>
<text x="242.9" y="119.9">183</text>
<text x="67" y="122.5">86</text>
<text x="67" y="125">88</text>
<text x="70.1" y="121.2">+3.3v_(Output)</text>
<text x="70.1" y="123.7">+3.3v_(Output)</text>
<text x="113.2" y="121.2">+5v_(Input)</text>
<text x="113.2" y="123.7">+5v_(Input)</text>
<text x="125.5" y="122.5">85</text>
<text x="125.5" y="125">87</text>
<text x="187" y="122.5">186</text>
<text x="187" y="125">188</text>
<text x="192" y="121.2">HDMI0_TX0_N</text>
<text x="192" y="123.7">GND</text>
<text x="229.6" y="121.2">DSI1_D1_P</text>
<text x="236.7" y="123.7">GND</text>
<text x="242.9" y="122.5">185</text>
<text x="242.9" y="125">187</text>
<text x="67" y="127.6">90</text>
<text x="67" y="130.1">92</text>
<text x="70.1" y="126.3">+1.8v_(Output)</text>
<text x="70.1" y="128.8">+1.8v_(Output)</text>
<text x="70.1" y="131.4">RUN_PG</text>
<text x="111.2" y="128.8">WL_nDisable</text>
<text x="111.7" y="131.4">BT_nDisable</text>
<text x="113.2" y="126.3">+5v_(Input)</text>
<text x="125.5" y="127.6">89</text>
<text x="125.5" y="130.1">91</text>
<text x="187" y="127.6">190</text>
<text x="187" y="130.1">192</text>
<text x="192" y="126.3">HDMI0_CLK_P</text>
<text x="192" y="128.8">HDMI0_CLK_N</text>
<text x="192" y="131.4">GND</text>
<text x="230.8" y="126.3">DSI1_C_N</text>
<text x="230.9" y="128.8">DSI1_C_P</text>
<text x="236.7" y="131.4">GND</text>
<text x="242.9" y="127.6">189</text>
<text x="242.9" y="130.1">191</text>
<text x="67" y="132.6">94</text>
<text x="67" y="135.2">96</text>
<text x="67" y="137.7">98</text>
<text x="70.1" y="133.9">AnalogIP1</text>
<text x="70.1" y="136.4">AnalogIP0</text>
<text x="109.1" y="136.4">nPI_LED_PWR</text>
<text x="113.3" y="133.9">nRPIBOOT</text>
<text x="125.5" y="132.6">93</text>
<text x="125.5" y="135.2">95</text>
<text x="125.5" y="137.7">97</text>
<text x="187" y="132.6">194</text>
<text x="187" y="135.2">196</text>
<text x="187" y="137.7">198</text>
<text x="192" y="133.9">DSI1_D3_N</text>
<text x="192" y="136.4">DSI1_D3_P</text>
<text x="229.5" y="133.9">DSI1_D2_N</text>
<text x="229.6" y="136.4">DSI1_D2_P</text>
<text x="242.9" y="132.6">193</text>
<text x="242.9" y="135.2">195</text>
<text x="242.9" y="137.7">197</text>
<text x="66.4" y="140.3">100</text>
<text x="70.1" y="141.5">nEXTRST</text>
<text x="70.1" y="139">GND</text>
<text x="109.7" y="139">Camera_GPIO</text>
<text x="113.8" y="141.5">Global_EN</text>
<text x="125.5" y="140.3">99</text>
<text x="187" y="140.3">200</text>
<text x="192" y="139">GND</text>
<text x="192" y="141.5">HDMI0_SCL</text>
<text x="228.6" y="141.5">HDMI0_SDA</text>
<text x="236.7" y="139">GND</text>
<text x="242.9" y="140.3">199</text>
<text x="187" y="145.3">201</text>
<text x="187" y="147.9">202</text>
<text x="192" y="146.6">GND</text>
<text x="192" y="149.1">GND</text>
<text x="236.7" y="146.6">GND</text>
<text x="236.7" y="149.1">GND</text>
<text x="242.9" y="145.3">203</text>
<text x="242.9" y="147.9">204</text>
</g>
<g font-size="2.3" fill="#00f">
<text x="51.8" y="18.3">ETH1_P</text>
<text x="51.8" y="20.9">ETH1_N</text>
<text x="130.6" y="18.3">ETH3_P</text>
<text x="130.6" y="20.9">ETH3_N</text>
<text x="168.7" y="23.4">GND</text>
<text x="249.9" y="18.3">PI_USB_DN</text>
<text x="249.9" y="20.9">PI_USB_DP</text>
<text x="255" y="23.4">GND</text>
<text x="51.8" y="28.5">ETH0_P</text>
<text x="51.8" y="26">ETH0_N</text>
<text x="130.6" y="28.5">ETH2_P</text>
<text x="130.6" y="26">ETH2_N</text>
<text x="168.7" y="31">GND</text>
<text x="255" y="31">GND</text>
<text x="130.6" y="41.2">PI_ACT</text>
<text x="168.7" y="38.7">GND</text>
<text x="255" y="38.7">GND</text>
<text x="168.7" y="46.3">GND</text>
<text x="255" y="46.3">GND</text>
<text x="51.8" y="48.8">PI_RX</text>
<text x="134.4" y="53.9">PI_TX</text>
<text x="168.7" y="53.9">GND</text>
<text x="255" y="53.9">GND</text>
<text x="44.2" y="61.5">CM_SCLK</text>
<text x="168.7" y="61.5">GND</text>
<text x="255" y="61.5">GND</text>
<text x="44.2" y="69.1">CM_SDAT</text>
<text x="168.7" y="69.1">GND</text>
<text x="168.7" y="76.8">GND</text>
<text x="49.3" y="84.4">PI_SCL</text>
<text x="49.3" y="86.9">PI_SDA</text>
<text x="168.7" y="84.4">GND</text>
<text x="255" y="84.4">GND</text>
<text x="168.7" y="92">GND</text>
<text x="255" y="92">GND</text>
<text x="168.7" y="99.6">GND</text>
<text x="255" y="99.6">GND</text>
<text x="168.7" y="107.2">GND</text>
<text x="255" y="107.2">GND</text>
<text x="37.8" y="112.3">PI_3.3V</text>
<text x="41.7" y="119.9">100uF/10V</text>
<text x="128" y="114.9">VCC_5V</text>
<text x="168.7" y="114.9">GND</text>
<text x="255" y="114.9">GND</text>
<text x="168.7" y="122.5">GND</text>
<text x="255" y="122.5">GND</text>
<text x="168.7" y="130.1">GND</text>
<text x="255" y="130.1">GND</text>
<text x="130.6" y="135.2">PI_PWR_LED</text>
<text x="168.7" y="137.7">GND</text>
<text x="255" y="137.7">GND</text>
<text x="17.5" y="142.8">1K</text>
<text x="36.6" y="139">PI_ACT</text>
<text x="178.8" y="145.3">GND</text>
<text x="178.8" y="147.9">GND</text>
<text x="255" y="145.3">GND</text>
<text x="255" y="147.9">GND</text>
<text x="17.5" y="150.4">1K</text>
<text x="69.6" y="153">ETH_SPEED</text>
<text x="103.9" y="153">PI_3.3V</text>
<text x="18.8" y="156.8">PI_3.3V</text>
<text x="69.6" y="160.6">ETH_ACT</text>
<text x="96.3" y="156.8">1K</text>
<text x="98.8" y="164.4">1K</text>
<text x="73.4" y="173.3">PI_RX</text>
<text x="96.3" y="173.3">PI_URX</text>
<text x="88.6" y="177.1">22R</text>
<text x="11.2" y="180.9">PI_PWR_LED</text>
<text x="27.7" y="184.7">1K</text>
<text x="73.4" y="182.2">PI_TX</text>
<text x="88.6" y="186">22R</text>
<text x="96.3" y="182.2">PI_UTX</text>
</g>
<g font-size="1.2" fill="#a00000">
<text x="70.1" y="11.6">ComputeModule4</text>
<text x="81.6" y="11.6">MODULE1.1</text>
<text x="193.3" y="11.6">MODULE1.2</text>
<text x="202.2" y="11.6">ComputeModule4</text>
<text x="98.6" y="66.2">GPIO</text>
<text x="213.5" y="77.6">High Speed Serial</text>
<text x="90.4" y="100.5">NB SD signals are only available</text>
<text x="92" y="103">on modules without eMMC</text>
<text x="88.1" y="125.9">600mA Max</text>
<text x="88.1" y="120.8">600mA Max</text>
</g>
</svg>
